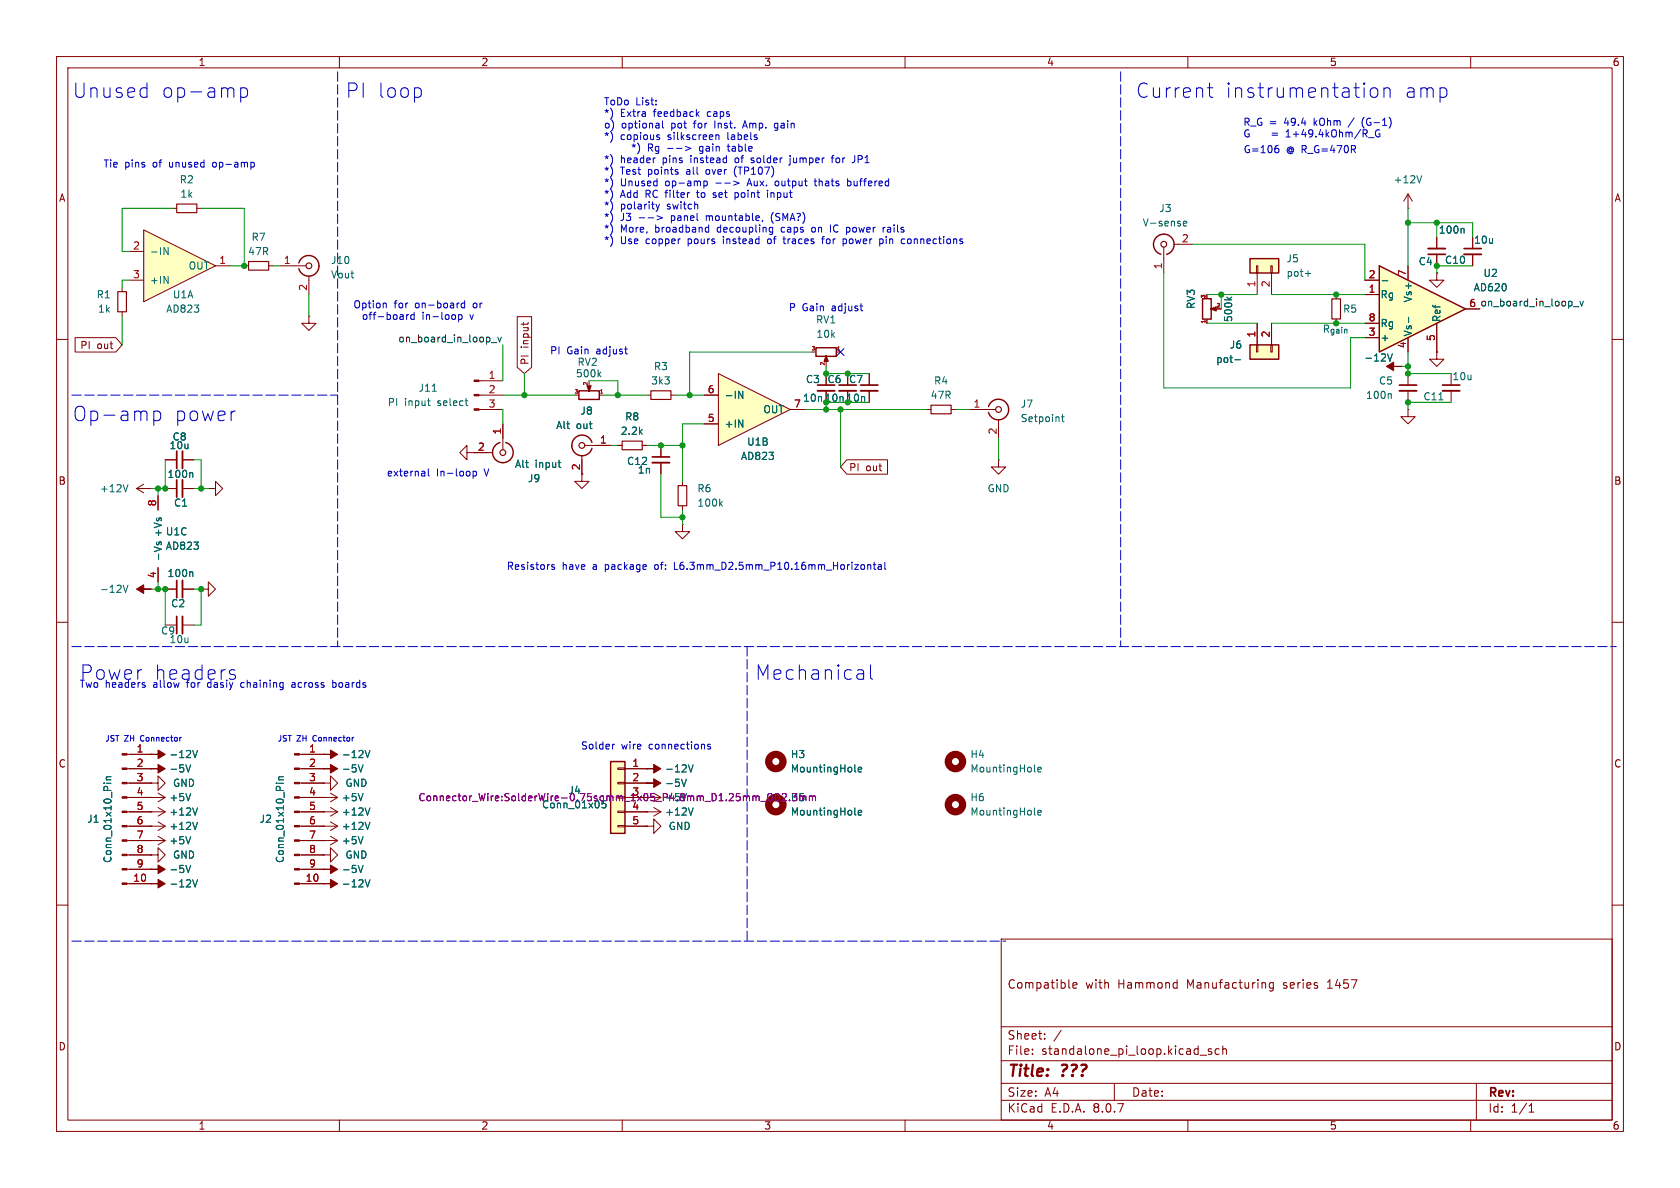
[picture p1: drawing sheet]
<svg xmlns="http://www.w3.org/2000/svg" width="297mm" height="210mm" viewBox="0 0 297 210" stroke-linecap="round" stroke-linejoin="round" font-family="sans-serif">
<g fill="none" stroke="#840000" stroke-width=".18">
<path d="M10 10h277v190h-277zM12 12h273v186h-273zM60 10v2M110 10v2M160 10v2M210 10v2M260 10v2M10 60h2M163.8 72.4h.8M168.1 72.4h.8M248.9 66v2.1M248.9 69.1v2"/>
<path d="M254 62.2v1.3h1.3l-1.3 1.3-1.3-1.3h1.3M254 62.2h.1M256.5 66v2.1M256.5 69.1v2M285 60h2M176.5 81.3v1.3h1.3l-1.3 1.2-1.2-1.2h1.2M176.5 81.3h.1M10 110h2M285 110h2M10 160h2M177 166h108v32h-108zM189.7 174.2l.7-.1-.1-.3-.4-.1-.2 .2v.7h.6"/>
<path d="M207.7 173.7l.4 .1M208.1 174.6l-.4 .1M208.1 173.2v1.5M225.1 173.8l-.4-.1-.3 .3v.4l.1 .2h.6M225.1 173.7v1.2l-.3 .3-.3-.1M285 160h2M60 198v2M110 198v2M160 198v2M177 194.5h108M177 191.5h108M177 187.5h108"/>
<path d="M177 181.5h108M182.5 186.3v.1M182.5 185.5v.1M184.7 183.6v.1M184.7 182.8v.1M187.6 182.1l-1.3 2M197 191.5v3M210 198v2M212.2 186.5h1.1M214.2 185.5l-.4-.1-.2 .2 .1 .2 .5 .2v.3h-.6M215.5 185.5l-.4-.1-.3 .3v.4l.2 .2h.5M216.2 185.5l.2-.1 .3 .1 .1 .9"/>
<path d="M216.2 184.9v1.5M260 198v2M261 191.5v6.5M270.3 196.6h.9M270.3 195.5l.4-.4v1.5"/>
</g>
<path d="M164.6 71.6h3.5v1.6h-3.5z" fill="none" stroke="#840000" stroke-width=".2"/>
<path d="M247.4 69.1h3M255 69.1h3.1" fill="none" stroke="#840000" stroke-width=".33"/>
<path d="M247.4 68.1h3M255 68.1h3.1" fill="none" stroke="#840000" stroke-width=".3"/>
<path d="M245.8 69.6l.2 .2v.6M254.4 70.7h.7" fill="none" stroke="#006464" stroke-width=".18"/>
<path d="M243.8 47l15.3 7.6-15.3 7.6z" fill="#ffffc2"/>
<path d="M243.8 47l15.3 7.6-15.3 7.6zM88.4 78.2a1.81 1.81 0 0 0-1 2.8 1.81 1.81 0 0 0 3 0 1.81 1.81 0 0 0-1-2.8M104.6 78.2a1.82 1.82 0 0 0-2.8-.9 1.82 1.82 0 0 0 0 2.9 1.82 1.82 0 0 0 2.8-1" fill="none" stroke="#840000" stroke-width=".25"/>
<g fill="none" stroke="#840000" stroke-width=".18">
<path d="M241.3 52.1h2.5M241.3 49.5h2.5M241.3 59.7h2.5M241.3 57.2h2.5M248.9 47v2.5M248.9 59.7v2.5M254 48.3v1.2h1.3l-1.3 1.3-1.3-1.3h1.3M254 48.3h.1M254 41.9v2M254 45v2M254 57.2v5M259.1 54.6h2.5"/>
<path d="M260.3 41.9v2M260.3 45v2M88.9 74.9v4.6M103.4 78.7h4.5M116.8 78.7v2.1M83.8 80h3.3M102.9 80.5v4.6h1.2l-1.2 1.3-1.3-1.3h1.3M116.8 81.8v2M120.6 85.1v.8M120.6 89.4v.8M114.3 135.9h.1M26.7 151.1h1.2v-1.2l1.3 1.2-1.3 1.3v-1.3"/>
<path d="M26.7 151.1h.1"/>
</g>
<path d="M244.4 49.6h.9M249 56.1v.9M258.7 40.4l.1 .2v.6M98.7 81.8h.4M98.9 82.6h.2M127.4 89l.3 .5M127.7 88.6l-.5 .5M121.7 135.2l.4 1.3 .4-1.3M151.1 136.3l.2 .2M151.7 136l.6-.1v-.2l-.4-.1-.2 .2 .1 .6h.5" fill="none" stroke="#006464" stroke-width=".18"/>
<g fill="none" stroke="#840000" stroke-width=".2">
<path d="M119.9 85.9h1.5v3.5h-1.5z"/>
<circle cx="102.9" cy="78.7" r=".51"/>
<circle cx="88.9" cy="80" r=".51"/>
</g>
<path d="M252.5 43.9h3M258.8 45h3.1M115.3 81.8h3.1" fill="none" stroke="#840000" stroke-width=".33"/>
<path d="M252.5 45h3M258.8 43.9h3.1M115.3 80.8h3.1" fill="none" stroke="#840000" stroke-width=".3"/>
<path d="M114.3 135.9h1.3v-.8l1.2 .8-1.2 .8v-.8z" fill="#840000" stroke="#840000" stroke-width=".18"/>
<circle cx="137.2" cy="134.6" r="1.27" fill="none" stroke="#840000" stroke-width="1.3"/>
<path d="M127 66l12.7 6.4-12.7 6.3z" fill="#ffffc2"/>
<path d="M124.5 74.9h2.5M124.5 69.9h2.5M127 66l12.7 6.4-12.7 6.3zM139.7 72.4h2.5" fill="none" stroke="#840000" stroke-width=".18"/>
<path d="M130.6 74.2l.7 1.3v-1.3M130.6 69.2l.7 1.2v-1.2" fill="none" stroke="#006464" stroke-width=".18"/>
<path d="M25.4 40.6l12.7 6.4-12.7 6.3z" fill="#ffffc2"/>
<g fill="none" stroke="#840000" stroke-width=".18">
<path d="M30.5 36.8h.7M34.8 36.8h.8M248.9 36.8h.1M248.9 34.3l-.7 1.3M248.9 34.3v2.5M248.9 34.3l.8 1.3M22.9 44.5h2.5M22.9 49.5h2.5M25.4 40.6l12.7 6.4-12.7 6.3zM38.1 47h2.5M43.2 47h.7M47.5 47h.8"/>
<path d="M49.5 47h4.6M54.6 48.8v3.3M236.2 52.1v.7M236.2 56.4v.8M114.3 69.9h.8M118.6 69.9h.8M143.5 62.2h.6M146 63.8v1M146 69.1v2M148 62.2h.6M149.9 69.1v2M153.7 66v2.1"/>
<path d="M153.7 69.1v2M171.4 72.4h4.6M176.5 74.2v3.3M247.6 64.8h.1M248.9 72.4v1.3h1.3l-1.3 1.2-1.3-1.2h1.3M248.9 72.4h.1M24.1 86.4h2.6M24.1 86.4l1.3 .7M25.4 85.6l-1.3 .8M26.7 86.4h.1M27.9 87.6v2.6M29.2 86.4h2"/>
<path d="M32.3 86.4h2M36.8 86.4h1.3v-1.3l1.3 1.3-1.3 1.2v-1.2M36.8 86.4h.1M26.7 104.1h.1M27.9 100.3v2.6M29.2 110.5h2M32.3 110.5h2M114.3 138.4h.1M114.3 146.1h1.3v-1.3l1.2 1.3-1.2 1.2v-1.2M114.3 146.1h.1M114.3 143.5h.1M114.3 143.5h2.5"/>
<path d="M115.6 142.7l1.2 .8M116.8 143.5l-1.2 .8"/>
</g>
<g fill="none" stroke="#006464" stroke-width=".18">
<path d="M251.3 31.1l-.4 1.2M29 43.8l.7 1.2v-1.2M29 48.8l.7 1.3v-1.3M187.6 73.7h.5M187.8 73.3v1.1l.3 .1M245.3 62.6l.4 1.2 .4-1.2M22.6 85.7l-.4 1.2M27.7 95.8v.3M28.1 96.1l.1-.3h.1l.2 .1v.3M33.9 83.6l.2 .1v.7M21.8 103.4l.4 1.3 .4-1.3M120.5 137.7l.4 1.3 .4-1.3"/>
<path d="M122.5 142.8l-.4 1.3M151.1 143.9l.2 .2M151.7 143.7l.6-.2v-.2l-.4-.1-.2 .2 .1 .6h.5"/>
</g>
<g fill="none" stroke="#840000" stroke-width=".2">
<path d="M31.2 36.1h3.6v1.5h-3.6zM43.9 46.2h3.6v1.6h-3.6zM235.5 52.8h1.5v3.6h-1.5zM115.1 69.1h3.5v1.5h-3.5z"/>
<circle cx="54.6" cy="47" r=".51"/>
<circle cx="176.5" cy="72.4" r=".51"/>
</g>
<path d="M144.5 69.1h3.1M148.3 69.1h3.1M152.1 69.1h3.1M32.3 84.8v3.1M32.3 109v3" fill="none" stroke="#840000" stroke-width=".33"/>
<path d="M144.5 68.1h3.1M148.3 68.1h3.1M152.1 68.1h3.1M31.2 84.8v3.1M31.2 109v3" fill="none" stroke="#840000" stroke-width=".3"/>
<path d="M52.8 46.5a1.81 1.81 0 0 1 2.8-1 1.81 1.81 0 0 1 0 3 1.81 1.81 0 0 1-2.8-1M144.2 61.5h3.7v1.5h-3.7zM174.8 71.9a1.81 1.81 0 0 1 2-1.3 1.81 1.81 0 0 1 1.5 1.8M178.3 72.4a1.82 1.82 0 0 1-1.5 1.8 1.82 1.82 0 0 1-2-1.3" fill="none" stroke="#840000" stroke-width=".25"/>
<g fill="#840000" stroke="#840000" stroke-width=".18">
<path d="M146 62.9l.4 1h-.7l.3-1v.2z"/>
<path d="M245.1 64.8l1.3-.8v.8h1.2h-1.2v.7z"/>
<path d="M24.1 104.1l1.3-.7v.7h1.3h-1.3v.8z"/>
<path d="M114.3 138.4h1.3v-.7l1.2 .7-1.2 .8v-.8z"/>
</g>
<path d="M148.1 61.9h.4" fill="none" stroke="#a90000" stroke-width=".18"/>
<circle cx="137.2" cy="142.2" r="1.27" fill="none" stroke="#840000" stroke-width="1.3"/>
<path d="M221 45.7h5.1v2.6h-5.1z" fill="#ffffc2"/>
<path d="M222.1 47h.3v1.3h-.3zM222.2 48.3v3.8M224.7 47h.2v1.3h-.2zM224.8 48.3v3.8" fill="none" stroke="#840000" stroke-width=".18"/>
<path d="M221 45.7h5.1v2.6h-5.1z" fill="none" stroke="#840000" stroke-width=".25"/>
<path d="M230.8 48.4h.9" fill="none" stroke="#006464" stroke-width=".18"/>
<path d="M221 61h5.1v2.5h-5.1z" fill="#ffffc2"/>
<g fill="none" stroke="#840000" stroke-width=".18">
<path d="M21.6 50.8v.8M21.6 55.1v.8M213.4 52.1v.6M213.4 56.5v.7M214.9 54.6h1M222.2 57.2v3.8M224.8 57.2v3.8M109.2 78.7h.8M113.5 78.7h.8M222.1 61h.3v1.2h-.3zM224.7 61h.2v1.2h-.2zM26.7 135.9h.1"/>
<path d="M26.7 138.4h1.2v-1.2l1.3 1.2-1.3 1.3v-1.3M26.7 138.4h.1M57.1 135.9h.1M57.1 138.4h1.3v-1.2l1.3 1.2-1.3 1.3v-1.3M57.1 138.4h.1M26.7 148.6h.1M26.7 141h.1M26.7 153.7h.1M26.7 148.6h2.5M26.7 141h2.5M27.9 147.8l1.3 .8M27.9 140.2l1.3 .8"/>
<path d="M29.2 148.6l-1.3 .8M29.2 141l-1.3 .7M57.1 143.5h.1M57.1 141h.1M57.1 141h2.6M57.1 143.5h2.6M58.4 142.7l1.3 .8M58.4 140.2l1.3 .8M59.7 143.5l-1.3 .8M59.7 141l-1.3 .7"/>
</g>
<path d="M212.6 52.8h1.5v3.6h-1.5zM221 61h5.1v2.5h-5.1z" fill="none" stroke="#840000" stroke-width=".25"/>
<path d="M216.9 52.5l.5 .5M217.7 52.5l-.4 .4M218.3 63.6h1M32.9 135.2l.4 1.3 .4-1.3M63.3 135.2l.5 1.3 .4-1.3M32.9 153l.4 1.2 .4-1.2M33.7 147.9l-.4 1.3M33.7 140.3l-.4 1.2M64.2 140.3l-.4 1.2M65.4 142.8l-.4 1.3M182.9 143.9l.2 .2M183.5 143.7l.6-.2-.1-.2-.3-.1-.2 .2v.6h.5" fill="none" stroke="#006464" stroke-width=".18"/>
<path d="M20.8 51.6h1.6v3.5h-1.6zM110 78h3.5v1.5h-3.5z" fill="none" stroke="#840000" stroke-width=".2"/>
<g fill="#840000" stroke="#840000" stroke-width=".18">
<path d="M214 54.6l1-.4v.8l-1-.4h.2z"/>
<path d="M26.7 135.9h1.2v-.8l1.3 .8-1.3 .8v-.8z"/>
<path d="M26.7 153.7h1.2v-.8l1.3 .8-1.3 .7v-.7z"/>
<path d="M57.1 135.9h1.3v-.8l1.3 .8-1.3 .8v-.8z"/>
</g>
<path d="M213 56.7v.3" fill="none" stroke="#a90000" stroke-width=".18"/>
<circle cx="168.9" cy="142.2" r="1.27" fill="none" stroke="#840000" stroke-width="1.3"/>
<path d="M107.9 134.6h2.6v12.7h-2.6z" fill="#ffffc2"/>
<g fill="none" stroke="#840000" stroke-width=".18">
<path d="M13.3 59.7h7.2l1.1 1.3-1.1 1.2h-7.2zM54.6 55.9v1.3h1.3l-1.3 1.2-1.3-1.2h1.3M54.6 55.9h.1M91.4 56h2.6v8.9l-1.3 1.1-1.3-1.1zM92.5 57v.5M93.4 57l-.1 .3M205.7 43.7v4.6M207.5 43.2h3.3M213.4 52.1v.6M213.4 56.5v.7M214.9 54.6h1M222.2 57.2v3.8"/>
<path d="M224.8 57.2v3.8M241.3 52.1h2.5M241.3 49.5h2.5M241.3 59.7h2.5M241.3 57.2h2.5M248.9 47v2.5M248.9 59.7v2.5M254 48.3h.1M254 41.9v2M254 45v2M254 57.2v5M259.1 54.6h2.5"/>
<path d="M260.3 41.9v2M260.3 45v2M84.7 72.4h4.2M84.7 69.9h4.2M84.7 67.3h4.2M88.9 74.9v2.6M101.6 69.9h.6M104.1 67.3v1M105.4 78.7h2.5M106 69.9h.7M109.2 78.7h.8M113.5 78.7h.8"/>
<path d="M116.8 78.7v2.1M124.5 69.9h2.5M124.5 74.9h2.5M139.7 72.4h2.5M146 69.1v2M149.9 69.1v2M153.7 66v2.1M153.7 69.1v2M247.6 64.8h.1M254 62.2h.1M27.9 87.6v2.6M29.2 81.3h2"/>
<path d="M29.2 86.4h2M32.3 81.3h2M32.3 86.4h2M82.5 80v-1.3l-1.2 1.3 1.2 1.3v-1.3h3.9M102.9 81.3v2.5M116.8 81.8v2M120.6 92.7v1.3h1.3l-1.3 1.3-1.2-1.3h1.2M120.6 92.7h.1M149.7 81.3h7.2v2.5h-7.2l-1.1-1.2zM27.9 100.3v2.6M29.2 104.1h2M32.3 104.1h2"/>
<path d="M35.6 104.1h1.2v-1.2l1.3 1.2-1.3 1.3v-1.3M35.6 104.1h.1M22.5 135.9h4.2M22.5 138.4h4.2M22.5 133.4h4.2M26.7 133.4h.1M26.7 135.9h.1M26.7 138.4h.1M52.9 135.9h4.2M52.9 138.4h4.2M52.9 133.4h4.2M57.1 133.4h.1"/>
<path d="M57.1 135.9h.1M57.1 138.4h.1M109.2 138.3h1.3v.3h-1.3zM109.2 135.8h1.3v.2h-1.3zM110.5 135.9h3.8M110.5 138.4h3.8M114.3 138.4h.1M114.3 135.9h.1M22.5 141h4.2M22.5 143.5h6.7M22.5 146.1h6.7M22.5 156.2h4.2"/>
<path d="M22.5 153.7h4.2M22.5 151.1h4.2M22.5 148.6h4.2M26.7 156.2h.1M26.7 143.5h.1M26.7 146.1h.1M26.7 151.1h.1M26.7 148.6h.1M26.7 141h.1M26.7 153.7h.1M27.9 142.7l1.3 .8M27.9 145.3l1.3 .8"/>
<path d="M29.2 143.5l-1.3 .8M29.2 146.1l-1.3 .7M52.9 141h4.2M52.9 143.5h4.2M52.9 146.1h6.8M52.9 156.2h4.2M52.9 153.7h4.2M52.9 151.1h4.2M52.9 148.6h6.8M57.1 151.1h1.3v-1.2l1.3 1.2-1.3 1.3v-1.3M57.1 151.1h.1M57.1 153.7h.1"/>
<path d="M57.1 156.2h.1M57.1 146.1h.1M57.1 148.6h.1M57.1 143.5h.1M57.1 141h.1M58.4 145.3l1.3 .8M58.4 147.8l1.3 .8M59.7 146.1l-1.3 .7M59.7 148.6l-1.3 .8M109.2 145.9h1.3v.3h-1.3zM109.2 143.4h1.3v.2h-1.3zM110.5 141h3.8"/>
<path d="M110.5 143.5h3.8M110.5 146.1h3.8M114.3 146.1h.1M114.3 143.5h.1"/>
</g>
<path d="M205.2 44.9a1.82 1.82 0 0 1-.9-2.8 1.82 1.82 0 0 1 2.9 .1 1.82 1.82 0 0 1-1 2.8M102.3 69.1h3.6v1.5h-3.6zM107.9 134.6h2.6v12.7h-2.6z" fill="none" stroke="#840000" stroke-width=".25"/>
<g fill="none" stroke="#006464" stroke-width=".18">
<path d="M209.2 39.5l.6-.1v-.2l-.4-.1-.2 .2 .1 .6h.5M216.9 52.5l.5 .5M217.7 52.5l-.4 .4M244.4 49.6h.9M249 56.1v.9M258.7 40.4l.1 .2v.6M75.6 70.9h.5M75.8 71.6l.3 .1M76.4 69.2h.7M82.2 70.9h.5M82.6 71.7h.1M105.9 66.1l.3 .5"/>
<path d="M106.2 65.8l-.5 .5M130.6 74.2l.7 1.3v-1.3M130.6 69.2l.7 1.2v-1.2M218.3 63.6h1M245.3 62.6l.4 1.2 .4-1.2M27.7 95.8v.3M28.1 96.1l.1-.3h.1l.2 .1v.3M33.9 83.6l.2 .1v.7M98.7 81.8h.4M98.9 82.6h.2M33.9 101.1l.2 .2v.6M18.4 138.5h.1"/>
<path d="M18.8 138.5h.8M18.8 137.9h.8M19.6 137.3l-.8 .1v.3l.1 .2M32.9 135.2l.4 1.3 .4-1.3M34.1 132.7l.4 1.2 .4-1.2M48.8 138.5h.2M49.3 138.5h.8M49.3 137.9h.8M50.1 137.3l-.8 .1v.3l.1 .2M63.3 135.2l.5 1.3 .4-1.3M64.5 132.7l.5 1.2 .4-1.2M120.5 137.7l.4 1.3 .4-1.3"/>
<path d="M121.7 135.2l.4 1.3 .4-1.3M151.1 136.3l.2 .2M151.7 136l.6-.1v-.2l-.4-.1-.2 .2 .1 .6h.5M182.9 136.3l.2 .2M183.5 136l.6-.1-.1-.2-.3-.1-.2 .2v.6h.5M32.9 153l.4 1.2 .4-1.2M33.7 147.9l-.4 1.3M33.7 140.3l-.4 1.2M34.1 155.5l.4 1.3 .4-1.3M34.9 142.8l-.4 1.3M34.9 145.4l-.4 1.2M63.3 153l.5 1.2 .4-1.2"/>
<path d="M64.2 147.9l-.4 1.3M64.2 140.3l-.4 1.2M64.5 155.5l.5 1.3 .4-1.3M65.4 145.4l-.4 1.2M65.4 142.8l-.4 1.3M106.5 142.8h.5M122.5 142.8l-.4 1.3M151.1 143.9l.2 .2M151.7 143.7l.6-.2v-.2l-.4-.1-.2 .2 .1 .6h.5"/>
</g>
<path d="M134.5 141.7h1M135.8 140.5l.2-.2a.43 .43 0 0 1 .6 .4v.4a.42 .42 0 0 1-.5 .5 .42 .42 0 0 1-.4-.5zM137.1 140.3a.64 .64 0 0 1 .7 .6 .64 .64 0 0 1-.7 .6zM138.3 140.4l.5-.1 .2 .3-.8 .9h.8M143.1 140.7v.8M143.1 140.8l.3-.1 .2 .2M143.6 140.9l.2-.2 .3 .1 .1 .7M143.6 140.9v.6" fill="none" stroke="#840084" stroke-width=".18"/>
<circle cx="168.9" cy="134.6" r="1.27" fill="none" stroke="#840000" stroke-width="1.3"/>
<g fill="#840000" stroke="#840000" stroke-width=".18">
<path d="M57.1 153.7h1.3v-.8l1.3 .8-1.3 .7v-.7z"/>
<path d="M57.1 156.2h1.3v-.8l1.3 .8-1.3 .8v-.8z"/>
<path d="M26.7 156.2h1.2v-.8l1.3 .8-1.3 .8v-.8z"/>
<path d="M57.1 133.4h1.3v-.8l1.3 .8-1.3 .7v-.7z"/>
<path d="M52.1 156.1h.8v.2h-.8z"/>
<path d="M52.1 153.5h.8v.3h-.8z"/>
<path d="M52.1 151h.8v.3h-.8z"/>
<path d="M52.1 148.5h.8v.2h-.8z"/>
<path d="M52.1 145.9h.8v.3h-.8z"/>
<path d="M52.1 143.4h.8v.2h-.8z"/>
<path d="M52.1 140.8h.8v.3h-.8z"/>
<path d="M52.1 138.3h.8v.3h-.8z"/>
<path d="M52.1 135.8h.8v.2h-.8z"/>
<path d="M52.1 133.2h.8v.3h-.8z"/>
<path d="M21.6 156.1h.9v.2h-.9z"/>
<path d="M21.6 153.5h.9v.3h-.9z"/>
<path d="M21.6 151h.9v.3h-.9z"/>
<path d="M21.6 148.5h.9v.2h-.9z"/>
<path d="M21.6 145.9h.9v.3h-.9z"/>
<path d="M21.6 143.4h.9v.2h-.9z"/>
<path d="M21.6 140.8h.9v.3h-.9z"/>
<path d="M21.6 138.3h.9v.3h-.9z"/>
<path d="M21.6 135.8h.9v.2h-.9z"/>
<path d="M21.6 133.2h.9v.3h-.9z"/>
<path d="M26.7 133.4h1.2v-.8l1.3 .8-1.3 .7v-.7z"/>
<path d="M83.8 72.3h.9v.2h-.9z"/>
<path d="M83.8 69.7h.9v.3h-.9z"/>
<path d="M83.8 67.2h.9v.2h-.9z"/>
<path d="M103.8 68.2h.7l-.4 1v-.2v.2z"/>
</g>
<path d="M32.3 79.8v3M32.3 102.6v3.1" fill="none" stroke="#840000" stroke-width=".33"/>
<path d="M31.2 79.8v3M31.2 102.6v3.1" fill="none" stroke="#840000" stroke-width=".3"/>
<circle cx="205.7" cy="43.2" r=".51" fill="none" stroke="#840000" stroke-width=".2"/>
<path d="M213 56.7v.3M106.2 69.5h.3" fill="none" stroke="#a90000" stroke-width=".18"/>
<path d="M88 59.6l.3 .8 .3-.8M278.2 54.2h.9M279.3 53.3l.3 .8 .3-.8M86.9 60.6h.9" fill="none" stroke="#0f0f0f" stroke-width=".18"/>
<g fill="none" stroke="#0000c2" stroke-width=".18">
<path d="M25.7 15.5l.3 .1M26 14.7v2.5M26 17.1l-.3 .1M42.6 15.5v2.6M42.6 15.6l.7-.1 .5 .5v.7l-.3 .4-.2 .1-.7-.1M74.4 15.8l.1 .2v.7l-.1 .3M123.6 19.7l-.5 .5M213.5 15.5h.9M213.8 14.7v2.1l.1 .3 .5 .1M242.4 15.8a.69 .69 0 0 1 .6-.3 .69 .69 0 0 1 .6 .5v.7a.69 .69 0 0 1-.7 .5 .69 .69 0 0 1-.7-.5v-.7zM244.7 15.8a.63 .63 0 0 1 1.1 .1v1.3M244.7 15.5v1.7"/>
<path d="M44.5 28.7l.3 .1 .2 .1-.1 .5-.4 .1M111.9 26l.1-.2 .2 .2M113 25.8v.9l-.3 .5M116 36.1l.3 .8M116.2 38.1l.9 .4-.9 .4M116.3 24.3h.3v.2l-.1 .2h-.3M116.3 36.9l-.3 .5M116.5 23.8l.1 .1M116.6 36.1l-.3 .8M117.1 21.4v1l.2 .2M121.2 25.9l.9 .3-.9 .4M123.2 20.1l.4 .5"/>
<path d="M124.4 32v1.3M124.4 32.1l.4-.1 .2 .2-.1 .6h-.5M125.3 39.8v1.2M126.1 34.8l.1 .1M126.3 34.1l-.2 .1 .2 .3M126.6 23.8v.9M126.6 24l.1-.2 .3 .1 .1 .8M129.7 32l1 .4-1 .3M129.9 29.7l-.1 .5 .1 .7M129.9 34.1v1.2M129.9 34.8l.4 .1M130.3 34.1h-.4"/>
<path d="M131.4 22.3h.6M131.7 21.4l-.4 1.2M132.8 28.7l.1 .1M133 27.9l-.2 .2 .2 .2M134.8 38.9l-.1 .3M135.7 34.1v.8M136.5 37.9l-.1 .5 .1 .7M137 23l.3 .1M137.1 32.1l-.1 .1 .1 .6M137.4 21.8h-.4l-.1 .2 .1 .5 .4 .1M139.7 27.5v.1M139.7 27.9v1.1l-.3 .2"/>
<path d="M143.9 32h.5M144.1 31.6v1.1l.3 .2M146.8 39.8v1.2M146.9 27.9h.5M147.4 27.5l-.3 .2v1.1M149.8 32.1l.4-.1 .2 .1M149.8 31.6v1.3M150.4 32.7l-.2 .2-.4-.1M151.1 27.5v.9l-.4 .4M224.9 23.5h1M224.9 23.9h1M225.6 26.2h.2l.3 .3-.1 .4-.4 .1"/>
<path d="M226 25.7l-.4 .1M227.4 24.2h.7M227.4 23.3l.3-.4v1.3M228.6 23.7h1M229.1 23.2v1M240.9 21.1l-.1 .5 .1 .7M67.9 53.6l.4 .2v.6M71.9 55.6v.9M72.3 55.6l-.4 .3M73.2 55.7l-.3-.1-.3 .3 .1 .5h.5M73.2 55.2v1.3M80.4 55.7l.1 .2-.1 .5"/>
<path d="M81 53.6h.2M81.1 55.7l.3-.1 .3 .3-.1 .5h-.5M81.1 55.6v1.3M82.1 53.6h-.3l-.3 .2 .2 .6h.4M82.1 53.2v1.2M124.8 41h.5M124.8 40.2h.5M135.8 42.3l-.1 .2 .1 .5M136 41.4l.2 .1M136.1 41h.5M136.5 40.2h-.4M136.6 40.2v1l-.2 .3"/>
<path d="M138.6 41.8v1.1l.3 .2M143.6 40.2l-.1 .2 .1 .6M145.2 42.2h.5M145.5 41.9l-.1 1.2M149.1 42.3l.3-.1 .3 .3-.2 .5h-.4M149.8 40.2l.4 .1M150.2 40.9l-.4 .1M152 54.1h.5M152.4 54.9h.1M156 42.3l.1 .5-.1 .2-.4 .1M156.1 40.2v.8M156.5 40.2l-.4 .2"/>
<path d="M156.9 40.6v.4M159.6 42.2l.3 .1M159.9 43l-.3 .1M160.5 42.4v.6M27.2 72.7v2.5M27.2 72.8l.7-.1 .5 .5v.7l-.2 .3-.3 .2-.7-.2M41.3 72.7h.3M110.4 61.7h.5M110.8 62.6h.1M75.1 83.4v.7M75.1 84.1h-.1M75.1 83.6l-.1 .1"/>
<path d="M75.7 82.9v1.1l.2 .1M83.6 83.3v1.3M83.6 83.4l.4-.1 .2 .2-.1 .6h-.5M98 99.9l-.3-.1-.2 .2 .1 .2 .4 .1v.3h-.5M119.2 99.4v1.3h.6M153.4 99.9l.2-.1 .3 .1v.8M153.4 99.8v.9M154.4 99.8h.4M154.5 99.4v1.1l.3 .2M155.3 99.9h.5v.8M156.4 99.4v1.1l.2 .2M40.9 118.4l.6 .1"/>
<path d="M40.9 119.2l.6 .2 .1 .2-.1 .4M151.8 118.4h.5l.4 .4v1.3M152.7 120l-.9 .1M152.7 119l-.9 .1M153.9 117.5v2.2l.4 .4M155.8 100.1l-.4 .1-.2 .2 .2 .3 .4-.1M25.5 121.1l.2 .2-.2 .2M25.5 120.7h.1M32.1 130.3l-.2 .1M42.8 120.7l-.2 .2v.4l.2 .2M52 120.7h-.4M52 121h-.3l-.1 .2v.2l.4 .1"/>
<path d="M58.8 120.7h.4l.2 .1M58.8 120.2v1.3M59.4 121.4l-.2 .1-.4-.1M62.5 130.3l-.1 .1M108.6 131.6l-.3 .1M125.6 131.6h-.3l-.2 .1 .1 .2 .4 .1v.3h-.5"/>
</g>
<path d="M59.7 12.7v101.6M198.1 12.7v101.6M12.7 69.9h47M12.7 114.3h273M132.1 114.3v52.1M12.7 166.4h165.1" fill="none" stroke="#0000c2" stroke-width=".18" stroke-dasharray="1.7 .6"/>
<g fill="none" stroke="#009600" stroke-width=".18">
<path d="M30.5 36.8h-8.9v7.7h1.3M35.6 36.8h7.6v10.2h-2.6M248.9 36.8v10.2M248.9 39.4h11.4v2.5M254 39.4v2.5M21.6 55.9v5.1M22.9 49.5h-1.3v1.3M48.3 47h1.2M54.6 52.1v3.8M205.7 48.3v20.3h33.1v-8.9h2.5M210.8 43.2h30.5v6.3M213.4 52.1h8.8"/>
<path d="M213.4 57.2h8.8M215.9 52.1v2.5M224.8 52.1h16.5M224.8 57.2h16.5M260.3 47h-6.3v1.3M88.9 69.9h12.7M88.9 61v6.3M88.9 72.4v2.5M92.7 66v3.9M104.1 67.3h5.1v2.6M106.7 69.9h7.6M107.9 78.7h1.3"/>
<path d="M114.3 78.7h6.3M119.4 69.9h5.1M124.5 74.9h-3.9v10.2M142.2 72.4h21.6M143.5 62.2h-21.6v7.7M146 64.8v1.2h7.7M148.6 72.4v10.2M153.7 71.1h-7.7v1.3M168.9 72.4h2.5M176.5 77.5v3.8M247.6 64.8h1.3M248.9 62.2v3.8h7.6"/>
<path d="M256.5 71.1h-7.6v1.3M27.9 86.4v1.2M29.2 81.3v5.1h-2.5M34.3 86.4h2.5M34.3 81.3h1.3v5.1M116.8 83.8v7.6h3.8M120.6 90.2v2.5M26.7 104.1h2.5v6.4M27.9 102.9v1.2M34.3 104.1h1.3v6.4h-1.3"/>
</g>
<path d="M148 61.6l1.2 1.2M149.2 61.6l-1.2 1.2" fill="none" stroke="#000084" stroke-width=".18"/>
<g fill="#009600" stroke="#009600" stroke-width=".18">
<circle cx="248.9" cy="64.8" r=".46"/>
<circle cx="248.9" cy="66" r=".46"/>
<circle cx="254" cy="39.4" r=".46"/>
<circle cx="248.9" cy="39.4" r=".46"/>
<circle cx="254" cy="47" r=".46"/>
<circle cx="43.2" cy="47" r=".46"/>
<circle cx="35.6" cy="86.4" r=".46"/>
<circle cx="120.6" cy="91.4" r=".46"/>
<circle cx="121.9" cy="69.9" r=".46"/>
<circle cx="120.6" cy="78.7" r=".46"/>
<circle cx="116.8" cy="78.7" r=".46"/>
<circle cx="146" cy="72.4" r=".46"/>
<circle cx="215.9" cy="52.1" r=".46"/>
<circle cx="236.2" cy="52.1" r=".46"/>
<circle cx="148.6" cy="72.4" r=".46"/>
<circle cx="149.9" cy="66" r=".46"/>
<circle cx="146" cy="66" r=".46"/>
<circle cx="27.9" cy="86.4" r=".46"/>
<circle cx="35.6" cy="104.1" r=".46"/>
<circle cx="92.7" cy="69.9" r=".46"/>
<circle cx="27.9" cy="104.1" r=".46"/>
<circle cx="29.2" cy="104.1" r=".46"/>
<circle cx="109.2" cy="69.9" r=".46"/>
<circle cx="29.2" cy="86.4" r=".46"/>
<circle cx="236.2" cy="57.2" r=".46"/>
<circle cx="248.9" cy="71.1" r=".46"/>
</g>
<g font-size="3.5" fill="#0000c2">
<text x="12.7" y="17.5">Unused</text>
<text x="28.4" y="17.5">op-amp</text>
<text x="61" y="17.5">PI loop</text>
<text x="200.7" y="17.5">Current</text>
<text x="216.5" y="17.5">instrumentation</text>
<text x="248.1" y="17.5">amp</text>
<text x="12.7" y="74.7">Op-amp</text>
<text x="30.7" y="74.7">power</text>
<text x="14" y="120.4">Power</text>
<text x="27.1" y="120.4">headers</text>
<text x="133.3" y="120.4">Mechanical</text>
</g>
<g font-size="2.8" fill="#840000">
<text x="178" y="190.9">Title:</text>
<text x="187.7" y="190.9">???</text>
</g>
<g font-size="2.1" fill="#840000">
<text x="178" y="175">Compatible</text>
<text x="191.9" y="175">with</text>
<text x="197.7" y="175">Hammond</text>
<text x="210" y="175">Manufacturing</text>
<text x="227.1" y="175">series</text>
<text x="235.1" y="175">1457</text>
<text x="178" y="184">Sheet:</text>
<text x="178" y="186.7">File:</text>
<text x="184.1" y="186.7">standalone_pi_loop.kicad_sch</text>
<text x="178" y="196.9">KiCad</text>
<text x="178" y="194.1">Size:</text>
<text x="184.7" y="194.1">A4</text>
<text x="185.7" y="196.9">E.D.A.</text>
<text x="193.3" y="196.9">8.0.7</text>
<text x="200" y="194.1">Date:</text>
<text x="263" y="194.3">Rev:</text>
<text x="263" y="196.9">Id:</text>
<text x="267.1" y="196.9">1/1</text>
</g>
<g font-size="1.8" fill="#840000">
<text x="35" y="11.9">1</text>
<text x="85" y="11.9">2</text>
<text x="135" y="11.9">3</text>
<text x="185" y="11.9">4</text>
<text x="235" y="11.9">5</text>
<text x="285" y="11.9">6</text>
<text x="10.3" y="35.9">A</text>
<text x="285.3" y="35.9">A</text>
<text x="14.1" y="61.9">PI</text>
<text x="17.1" y="61.9">out</text>
<text x="93.7" y="64.6" transform="rotate(-90 93.7 64.6)">PI</text>
<text x="93.7" y="61.6" transform="rotate(-90 93.7 61.6)">input</text>
<text x="150" y="67.9">C7</text>
<text x="102.6" y="83.3" transform="rotate(-90 102.6 83.3)">2</text>
<text x="150" y="83.5">PI</text>
<text x="153.1" y="83.5">out</text>
<text x="10.3" y="85.9">B</text>
<text x="285.3" y="85.9">B</text>
<text x="10.3" y="135.9">C</text>
<text x="285.3" y="135.9">C</text>
<text x="10.3" y="185.9">D</text>
<text x="285.3" y="185.9">D</text>
<text x="35" y="199.9">1</text>
<text x="85" y="199.9">2</text>
<text x="135" y="199.9">3</text>
<text x="185" y="199.9">4</text>
<text x="235" y="199.9">5</text>
<text x="285" y="199.9">6</text>
</g>
<g font-size="1.8" fill="#0000c2">
<text x="106.7" y="18.8">ToDo</text>
<text x="106.7" y="20.9">*)</text>
<text x="106.7" y="22.9">o)</text>
<text x="109.7" y="20.9">Extra</text>
<text x="109.8" y="22.9">optional</text>
<text x="112.4" y="18.8">List:</text>
<text x="115.7" y="20.9">feedback</text>
<text x="118.8" y="22.9">pot</text>
<text x="123" y="22.9">for</text>
<text x="125.3" y="20.9">caps</text>
<text x="126.8" y="22.9">Inst.</text>
<text x="132.1" y="22.9">Amp.</text>
<text x="137.8" y="22.9">gain</text>
<text x="219.7" y="22.5">R_G =</text>
<text x="227.1" y="22.5">49.4</text>
<text x="232.5" y="22.5">kOhm</text>
<text x="238.9" y="22.5">/</text>
<text x="241.4" y="22.5">(G-1)</text>
<text x="18.2" y="29.8">Tie</text>
<text x="22" y="29.8">pins</text>
<text x="27.1" y="29.8">of</text>
<text x="30.2" y="29.8">unused</text>
<text x="38.1" y="29.8">op-amp</text>
<text x="106.7" y="25">*)</text>
<text x="106.7" y="29">*)</text>
<text x="109.7" y="25">copious</text>
<text x="109.7" y="29">header</text>
<text x="114.4" y="27">Rg</text>
<text x="117.2" y="29">pins</text>
<text x="118" y="27">--&gt;</text>
<text x="118.2" y="25">silkscreen</text>
<text x="122.3" y="29">instead</text>
<text x="123.9" y="27">gain</text>
<text x="128.9" y="25">labels</text>
<text x="129.1" y="27">table</text>
<text x="130.4" y="29">of</text>
<text x="133.5" y="29">solder</text>
<text x="140.5" y="29">jumper</text>
<text x="148.1" y="29">for</text>
<text x="152" y="29">JP1</text>
<text x="219.7" y="24.5">G =</text>
<text x="219.8" y="27.3">G=106</text>
<text x="227.4" y="27.3">@ R_G=470R</text>
<text x="229.7" y="24.5">1+49.4kOhm/R_G</text>
<text x="106.7" y="31.1">*)</text>
<text x="106.7" y="33.1">*)</text>
<text x="106.7" y="35.2">*)</text>
<text x="109.7" y="31.1">Test</text>
<text x="109.7" y="33.1">Unused</text>
<text x="109.7" y="35.2">Add</text>
<text x="114.2" y="35.2">RC filter</text>
<text x="114.6" y="31.1">points</text>
<text x="117.7" y="33.1">op-amp</text>
<text x="121.6" y="31.1">all</text>
<text x="123.7" y="35.2">to</text>
<text x="125.3" y="31.1">over</text>
<text x="126.7" y="35.2">set</text>
<text x="126.8" y="33.1">--&gt;</text>
<text x="130.4" y="31.1">(TP107)</text>
<text x="130.8" y="35.2">point</text>
<text x="132.7" y="33.1">Aux.</text>
<text x="136.7" y="35.2">input</text>
<text x="137.7" y="33.1">output</text>
<text x="144.9" y="33.1">thats</text>
<text x="150.9" y="33.1">buffered</text>
<text x="106.7" y="37.2">*)</text>
<text x="106.7" y="39.3">*)</text>
<text x="106.7" y="41.3">*)</text>
<text x="109.7" y="37.2">polarity</text>
<text x="109.7" y="39.3">J3</text>
<text x="109.7" y="41.3">More,</text>
<text x="113" y="39.3">--&gt;</text>
<text x="115.9" y="41.3">broadband</text>
<text x="118" y="37.2">switch</text>
<text x="118.9" y="39.3">panel</text>
<text x="125.3" y="39.3">mountable,</text>
<text x="127.1" y="41.3">decoupling</text>
<text x="137" y="39.3">(SMA?)</text>
<text x="138.6" y="41.3">caps</text>
<text x="144.2" y="41.3">on</text>
<text x="147.6" y="41.3">IC</text>
<text x="150.7" y="41.3">power</text>
<text x="157.4" y="41.3">rails</text>
<text x="106.7" y="43.4">*)</text>
<text x="109.7" y="43.4">Use</text>
<text x="114.3" y="43.4">copper</text>
<text x="121.9" y="43.4">pours</text>
<text x="128.3" y="43.4">instead</text>
<text x="136.4" y="43.4">of</text>
<text x="139.4" y="43.4">traces</text>
<text x="146.4" y="43.4">for</text>
<text x="150.3" y="43.4">power</text>
<text x="156.9" y="43.4">pin</text>
<text x="161" y="43.4">connections</text>
<text x="62.4" y="54.7">Option</text>
<text x="63.9" y="56.8">off-board</text>
<text x="69.7" y="54.7">for</text>
<text x="73.5" y="54.7">on-board</text>
<text x="74.6" y="56.8">in-loop</text>
<text x="83.2" y="56.8">v</text>
<text x="83.9" y="54.7">or</text>
<text x="139.4" y="55.2">P</text>
<text x="141.8" y="55.2">Gain</text>
<text x="147.1" y="55.2">adjust</text>
<text x="97.1" y="62.8">PI</text>
<text x="100.2" y="62.8">Gain</text>
<text x="105.5" y="62.8">adjust</text>
<text x="68.3" y="84.4">external</text>
<text x="77.1" y="84.4">In-loop</text>
<text x="85.8" y="84.4">V</text>
<text x="89.5" y="100.9">Resistors</text>
<text x="99.4" y="100.9">have</text>
<text x="104.9" y="100.9">a</text>
<text x="107.2" y="100.9">package</text>
<text x="116.2" y="100.9">of:</text>
<text x="119.8" y="100.9">L6.3mm_D2.5mm_P10.16mm_Horizontal</text>
<text x="14" y="121.7">Two</text>
<text x="18.6" y="121.7">headers</text>
<text x="27.2" y="121.7">allow</text>
<text x="33.3" y="121.7">for</text>
<text x="37.2" y="121.7">dasiy</text>
<text x="43.2" y="121.7">chaining</text>
<text x="52.4" y="121.7">across</text>
<text x="59.8" y="121.7">boards</text>
<text x="102.6" y="132.7">Solder</text>
<text x="109.8" y="132.7">wire</text>
<text x="114.8" y="132.7">connections</text>
</g>
<g font-size="1.8" fill="#006464">
<text x="31.7" y="32.6">R2</text>
<text x="31.8" y="35.2">1k</text>
<text x="246.3" y="32.6">+12V</text>
<text x="201.9" y="40.2">V-sense</text>
<text x="204.8" y="37.7">J3</text>
<text x="254.3" y="41.5">100n</text>
<text x="26.4" y="45.3">-IN</text>
<text x="33.3" y="47.9">OUT</text>
<text x="43.8" y="45.3">47R</text>
<text x="44.4" y="42.8">R7</text>
<text x="58.4" y="46.9">J10</text>
<text x="227.3" y="46.6">J5</text>
<text x="250.7" y="47.1">C4</text>
<text x="255.4" y="46.8">C10</text>
<text x="260.5" y="43.3">10u</text>
<text x="17" y="52.9">R1</text>
<text x="26.4" y="50.4">+IN</text>
<text x="30.5" y="52.9">U1A</text>
<text x="58.4" y="49.4">Vout</text>
<text x="227.3" y="49.1">pot+</text>
<text x="244" y="52.9">Rg</text>
<text x="249.8" y="53.5" transform="rotate(-90 249.8 53.5)">Vs+</text>
<text x="260.4" y="51.7">AD620</text>
<text x="262.2" y="49.2">U2</text>
<text x="17.2" y="55.5">1k</text>
<text x="29.3" y="55.5">AD823</text>
<text x="144.2" y="57.4">RV1</text>
<text x="144.2" y="59.9">10k</text>
<text x="211.4" y="54.7" transform="rotate(-90 211.4 54.7)">RV3</text>
<text x="218" y="57" transform="rotate(-90 218 57)">500k</text>
<text x="233.7" y="59">R_{gain}</text>
<text x="237.3" y="55.5">R5</text>
<text x="244" y="58">Rg</text>
<text x="249.8" y="59.6" transform="rotate(-90 249.8 59.6)">Vs-</text>
<text x="254.9" y="57" transform="rotate(-90 254.9 57)">Ref</text>
<text x="102" y="64.9">RV2</text>
<text x="115.5" y="65.6">R3</text>
<text x="214.9" y="64.4">pot-</text>
<text x="217.3" y="61.8">J6</text>
<text x="241.1" y="64.1">-12V</text>
<text x="244" y="60.6">+</text>
<text x="68.5" y="72">PI</text>
<text x="71.5" y="72">input</text>
<text x="73.9" y="69.4">J11</text>
<text x="77.4" y="72">select</text>
<text x="101.7" y="66.9">500k</text>
<text x="115" y="68.2">3k3</text>
<text x="128" y="70.7">-IN</text>
<text x="142.4" y="67.9">C3</text>
<text x="146.2" y="67.9">C6</text>
<text x="164.4" y="70.7">47R</text>
<text x="165" y="68.2">R4</text>
<text x="241.4" y="70.7">100n</text>
<text x="243.7" y="68.2">C5</text>
<text x="251.5" y="71">C11</text>
<text x="256.7" y="67.4">10u</text>
<text x="98.2" y="76">Alt</text>
<text x="101.9" y="76">out</text>
<text x="102.5" y="73.5">J8</text>
<text x="109.6" y="77.1">2.2k</text>
<text x="110.4" y="74.5">R8</text>
<text x="128" y="75.8">+IN</text>
<text x="134.9" y="73.3">OUT</text>
<text x="180.3" y="72.3">J7</text>
<text x="180.3" y="74.8">Setpoint</text>
<text x="29.9" y="79.6">10u</text>
<text x="30.4" y="78.1">C8</text>
<text x="90.9" y="82.9">Alt</text>
<text x="94.6" y="82.9">input</text>
<text x="110.8" y="82.4">C12</text>
<text x="112.7" y="83.9">1n</text>
<text x="130.9" y="81.5">AD823</text>
<text x="132" y="79">U1B</text>
<text x="17.6" y="87.2">+12V</text>
<text x="29.5" y="84.7">100n</text>
<text x="30.7" y="89.8">C1</text>
<text x="93.2" y="85.4">J9</text>
<text x="123.2" y="87.2">R6</text>
<text x="123.2" y="89.8">100k</text>
<text x="174.5" y="87.2">GND</text>
<text x="28.8" y="95.1" transform="rotate(-90 28.8 95.1)">+Vs</text>
<text x="29.2" y="94.8">U1C</text>
<text x="28.8" y="99.3" transform="rotate(-90 28.8 99.3)">-Vs</text>
<text x="29.2" y="97.4">AD823</text>
<text x="17.6" y="105">-12V</text>
<text x="29.5" y="102.2">100n</text>
<text x="30.2" y="107.5">C2</text>
<text x="28.4" y="112.4">C9</text>
<text x="29.9" y="113.9">10u</text>
<text x="29.9" y="136.8">-5V</text>
<text x="29.9" y="134.2">-12V</text>
<text x="60.3" y="136.8">-5V</text>
<text x="60.3" y="134.2">-12V</text>
<text x="117.5" y="136.8">-12V</text>
<text x="139.7" y="134.2">H3</text>
<text x="139.7" y="136.8">MountingHole</text>
<text x="171.5" y="134.2">H4</text>
<text x="171.5" y="136.8">MountingHole</text>
<text x="29.9" y="141.8">+5V</text>
<text x="30.5" y="139.3">GND</text>
<text x="60.3" y="141.8">+5V</text>
<text x="61" y="139.3">GND</text>
<text x="117.5" y="139.3">-5V</text>
<text x="171.5" y="141.8">H6</text>
<text x="15.3" y="145.6">J1</text>
<text x="29.9" y="149.5">+5V</text>
<text x="29.9" y="144.4">+12V</text>
<text x="29.9" y="146.9">+12V</text>
<text x="45.8" y="145.6">J2</text>
<text x="60.3" y="149.5">+5V</text>
<text x="60.3" y="144.4">+12V</text>
<text x="60.3" y="146.9">+12V</text>
<text x="117.5" y="144.4">+12V</text>
<text x="118.1" y="146.9">GND</text>
<text x="139.7" y="144.4">MountingHole</text>
<text x="171.5" y="144.4">MountingHole</text>
<text x="19.9" y="152.7" transform="rotate(-90 19.9 152.7)">Conn_01x10_Pin</text>
<text x="29.9" y="154.5">-5V</text>
<text x="30.5" y="152">GND</text>
<text x="50.4" y="152.7" transform="rotate(-90 50.4 152.7)">Conn_01x10_Pin</text>
<text x="60.3" y="154.5">-5V</text>
<text x="61" y="152">GND</text>
<text x="29.9" y="157.1">-12V</text>
<text x="60.3" y="157.1">-12V</text>
</g>
<g font-size="1.8" fill="#a90000">
<text x="23.4" y="44.2">2</text>
<text x="38.7" y="46.7">1</text>
<text x="50.1" y="46.7">1</text>
<text x="205.5" y="47.7" transform="rotate(-90 205.5 47.7)">1</text>
<text x="208.8" y="42.9">2</text>
<text x="23.4" y="49.3">3</text>
<text x="54.4" y="51.5" transform="rotate(-90 54.4 51.5)">2</text>
<text x="222" y="50.9" transform="rotate(-90 222 50.9)">1</text>
<text x="224.5" y="50.9" transform="rotate(-90 224.5 50.9)">2</text>
<text x="241.9" y="51.8">1</text>
<text x="241.9" y="49.3">2</text>
<text x="248.7" y="49" transform="rotate(-90 248.7 49)">7</text>
<text x="222" y="59.8" transform="rotate(-90 222 59.8)">1</text>
<text x="224.5" y="59.8" transform="rotate(-90 224.5 59.8)">2</text>
<text x="241.9" y="59.4">3</text>
<text x="241.9" y="56.9">8</text>
<text x="259.6" y="54.4">6</text>
<text x="248.7" y="61.7" transform="rotate(-90 248.7 61.7)">4</text>
<text x="253.7" y="60.4" transform="rotate(-90 253.7 60.4)">5</text>
<text x="86.3" y="67.1">1</text>
<text x="86.3" y="69.6">2</text>
<text x="125" y="69.6">6</text>
<text x="86.3" y="72.1">3</text>
<text x="88.6" y="76.9" transform="rotate(-90 88.6 76.9)">1</text>
<text x="125" y="74.7">5</text>
<text x="140.3" y="72.1">7</text>
<text x="172" y="72.1">1</text>
<text x="176.3" y="76.9" transform="rotate(-90 176.3 76.9)">2</text>
<text x="84.4" y="79.8">2</text>
<text x="106" y="78.5">1</text>
<text x="27.7" y="89.6" transform="rotate(-90 27.7 89.6)">8</text>
<text x="27.7" y="102.3" transform="rotate(-90 27.7 102.3)">4</text>
<text x="24.1" y="133.1">1</text>
<text x="24.1" y="135.6">2</text>
<text x="54.5" y="133.1">1</text>
<text x="54.5" y="135.6">2</text>
<text x="111.7" y="135.6">1</text>
<text x="24.1" y="138.2">3</text>
<text x="24.1" y="140.7">4</text>
<text x="24.1" y="143.3">5</text>
<text x="54.5" y="138.2">3</text>
<text x="54.5" y="140.7">4</text>
<text x="54.5" y="143.3">5</text>
<text x="111.7" y="138.2">2</text>
<text x="111.7" y="140.7">3</text>
<text x="111.7" y="143.3">4</text>
<text x="24.1" y="145.8">6</text>
<text x="24.1" y="148.3">7</text>
<text x="54.5" y="145.8">6</text>
<text x="54.5" y="148.3">7</text>
<text x="111.7" y="145.8">5</text>
<text x="23.5" y="156">10</text>
<text x="24.1" y="150.9">8</text>
<text x="24.1" y="153.4">9</text>
<text x="53.9" y="156">10</text>
<text x="54.5" y="150.9">8</text>
<text x="54.5" y="153.4">9</text>
</g>
<g font-size="1.8" fill="#0f0f0f">
<text x="259.6" y="54.4">6 on_board_in_loop_v</text>
<text x="70.3" y="60.6">on_board_in_loop_v</text>
</g>
<text font-size="1.8" fill="#009600" x="141.9" y="71.2">10n 10n 10n</text>
<g font-size="1.8" fill="#840084">
<text x="73.9" y="141.8">Connector_Wire:SolderWire-0.75sqmm_1x05_P4.8mm_D1.25mm_OD2.3mm</text>
<text x="95.7" y="143.1">Conn_01x05</text>
<text x="100.4" y="140.6">J4</text>
<text x="117.5" y="141.8">+5V</text>
<text x="139.7" y="141.8">H5</text>
</g>
<g font-size="1.4" fill="#0000c2">
<text x="18.5" y="131.3">JST</text>
<text x="22" y="131.3">ZH</text>
<text x="25" y="131.3">Connector</text>
<text x="49" y="131.3">JST</text>
<text x="52.5" y="131.3">ZH</text>
<text x="55.5" y="131.3">Connector</text>
</g>
<g font-size=".9" fill="#a90000">
<text x="213.1" y="52.9" transform="rotate(-90 213.1 52.9)">3</text>
<text x="213.1" y="57.3" transform="rotate(-90 213.1 57.3)">1</text>
<text x="214.9" y="54.4">2</text>
<text x="143.4" y="62">3</text>
<text x="145.8" y="64.7" transform="rotate(-90 145.8 64.7)">2</text>
<text x="147.8" y="62">1</text>
<text x="101.4" y="69.6">3</text>
<text x="103.9" y="68.3" transform="rotate(-90 103.9 68.3)">2</text>
<text x="105.9" y="69.6">1</text>
</g>
</svg>
